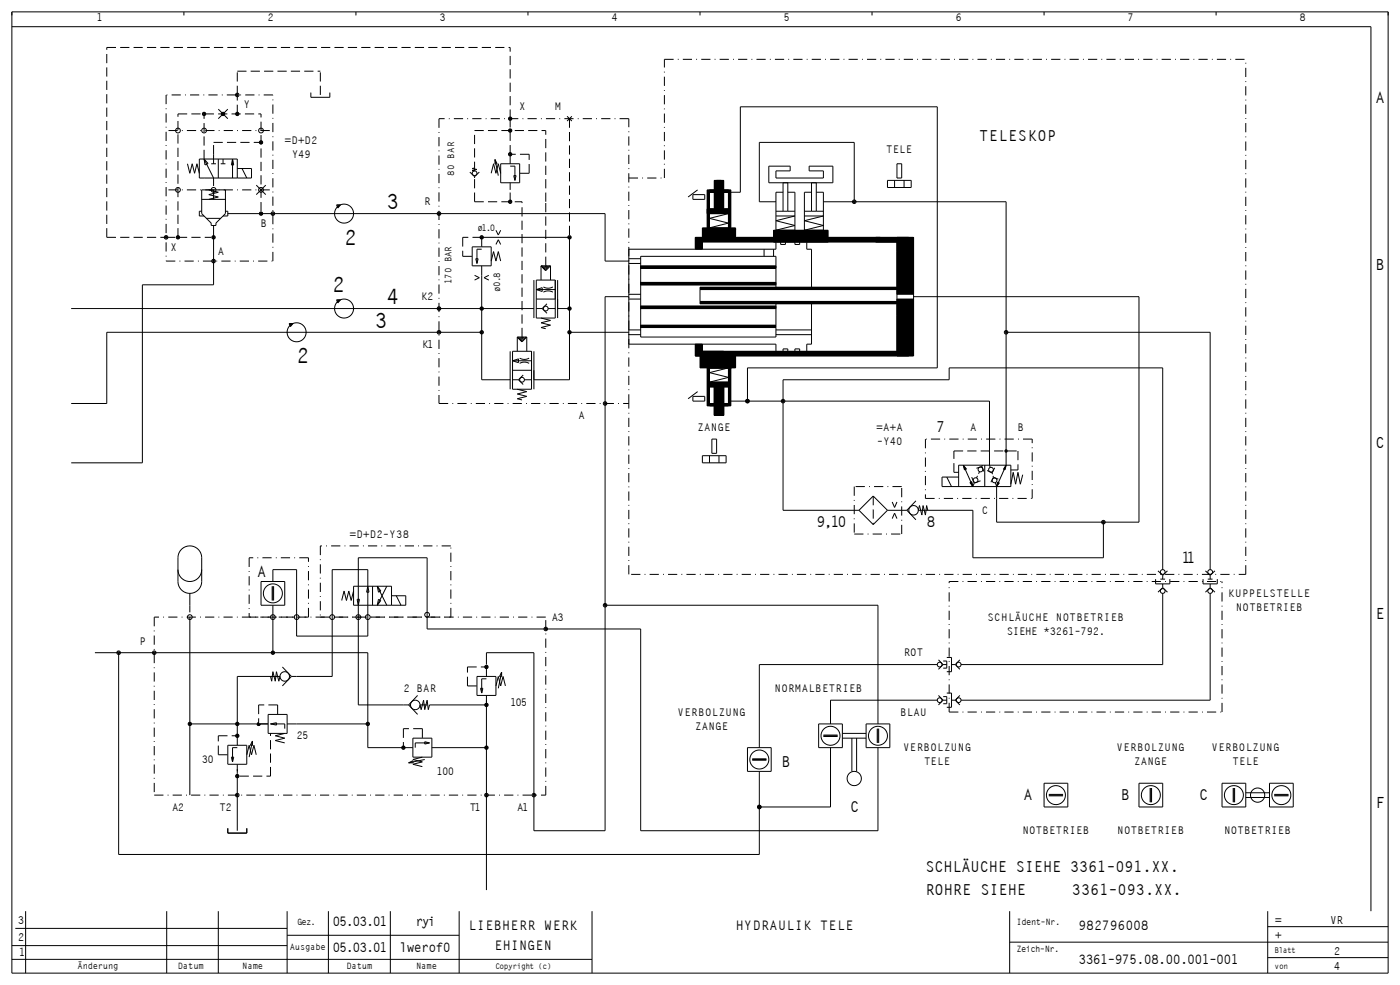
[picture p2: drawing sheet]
<svg xmlns="http://www.w3.org/2000/svg" width="590mm" height="415mm" viewBox="0 0 590 415" stroke-linecap="round" stroke-linejoin="round" font-family="sans-serif">
<g fill="none" stroke="#000" stroke-width=".42">
<path d="M5 5h580v405h-580zM5 11.3h572.8v372.6M77.5 5v1.5M150 5v1.5M222.5 5v1.5M295 5v1.5M367.5 5v1.5M440 5v1.5M512.5 5v1.5M131 39v2h8v-2M92 46l4 4M96 46l-4 4"/>
<path d="M239 49l2 2M241 49l-2 2M79 69l1 4 1-4 1 4 1-4 1 4M85 80h10v10l-4 4v1h-2v-1l-4-4zM86 67l4 8M86 67l1.7 1.9-1.3 .6zM88 80l4 1-4 1 4 1-4 1M89 69h2M90 65v4M92 67v8M93 69h2M94 67v2"/>
<path d="M98 67v8M98 67l.5 2.5h-1zM100 71h6v4h-22v-8h16v8M102 71l2 4M108 78l4 4M112 78l-4 4M198 72.5l2 1.9M200 70.8l-1 .2 2 .4-2 .4 1 .2M200 74.4v.6M202 72.5l-2 1.9M207 73l1-4 1 4 1-4 1 4M208.6 67.2l.9 1.8-.9 .1z"/>
<path d="M208.6 67.2l1.4 6.8M211 69h8v8h-8zM215 65v4M215 77v3M215 70h2v6M216.5 74h1l-.5 2zM294 80l-4 3M299 80v16l8-2-8-2 8-2h-9M302 76v12M302 80h-4v16M304 76v12M304 80h4v16"/>
<path d="M307 80v16M324 70h9v2h-6v3h20v-3h-6v-2h10v7h-27zM330 77v12M332 77v12M342 77v12M344 77v12M374 76h10v3h-10zM377 76v3M378 69h2v6h-2zM381 76v3M85 84h10M85 89h-1v2h2"/>
<path d="M87 92h6M90 95v25h-30v75h-30M95 89h1v2h-2M96 90h159v20h10M141.8 86.3h1.7l-1.2 1.3zM142.2 86.5h.9l-.6 .7zM209 97l1 2 1-2M292 82h5v2h-5zM296 99h13M298 88h9M299 81h2M301 88v-12h4v12"/>
<path d="M302 96v5M302 97h8M303 96v1M304 81h3M308 81h4v-36h83v110h-80v14M309 96.5v4.5M310 96.5h-9v4.5M327 89h8M327 85h-7v-25h40v25M330 81h-3v16l8-2-8-2 8-2h-8M332 81h3v16M339 89h8"/>
<path d="M342 81h-3v16l8-2-8-2 8-2h-8M344 81h3v16M347 85h77v111M369 100v2M371 100v2M378 100v50M383 100v2h-87M199 104h8v8h-8zM200 116l2 1-2 1M200.5 109h1l-.5 2zM203 112v48h12M203 104v-4h37v60h-15"/>
<path d="M203 105h-2v6M206 116l-2 1 2 1M207 110l1-4 1 4 1-4 1 4M209 103l1-2 1 2M225 118v16M226 118h8v16h-8zM228 112h4M228 112v6M228 112l2 2 2-2M228.5 112l1.5 1.5 1.6-1.5M229.1 112.1l.9 .9M229.7 112l.3 .5"/>
<path d="M230.5 112l-.5 .4M230.9 112.1l-.9 .8M232 112v6M235 118v16M265 109h5M265 111h5M270 112h57M270 120h57M270 119h57M270 113h57M293 105v-5h92v50h-92v-5M296 101h14v-5h-14v9"/>
<path d="M322 105v3M326 102v-5h23v5M326 105v3M327 102v3h-62v40h62v3M329 102v1h2v-1M335 102v1h2v-1M340 102v3h2v16M378 104h7M378 106h7M30 130h195M121.9 136.3h1.6l-1.1 1.3zM122.2 136.5h.9l-.7 .7z"/>
<path d="M141.8 126.3h1.7l-1.2 1.3zM142.2 126.5h.9l-.6 .7zM203 140h-158v30h-15M226 126h8M226 122h8M226 122l2.5-.8v1.6zM226 130h2.5M228 134l4 1-4 1 4 1-4 1 2 .5M228.5 130l2 2M229 120.9a4 4 0 0 0 4 0M229 123.1a4 4 0 0 1 4 0M230.5 128l-2 2"/>
<path d="M231 130h3M235 130h5M240 140h25M265 126h5M265 125h-10v225h-30v-75h-20v5M265 139h5M265 124h5M270 130h57M270 129h57M270 138h57M270 137h57M295 122h83"/>
<path d="M295 127h83M326 129v1M327 121v-13h-57v34h57v-14M327 139h15M342 128v17h-2v3M378 126h7M378 121h-83v7h83M378 124h7M378 133h7M378 131h7M385 125h95v95h-60v-15M424 140h86v100"/>
<path d="M215 148v16M216 148h8v16h-8zM216 156h8M216 152h8M216 152l2.5-.8v1.6zM216 160h2.5M218 142h4M218 142v6M218 142l2 2 2-2M218.5 160l2 2M218.5 142l1.5 1.5 1.6-1.5M219 150.9a4 4 0 0 0 4 0"/>
<path d="M219 153.1a4 4 0 0 1 4 0M219.1 142.1l.9 .9M219.7 142l.3 .5M220.5 158l-2 2M220.5 142l-.5 .4M220.9 142.1l-.9 .8M221 160h3M222 142v6M225 148v16M265 141h5M296 145v5M298 148v2"/>
<path d="M299 155v16M303 148v2M305 148v2M310 150v5h-15v-7h88v2M327 141h15M330 148v-1h2v1M335 148v-1h2v1M218 164l4 1-4 1 4 1-4 1 2 .5M292 167h5v2h-5zM294 165l-4 3M299 163h8M299 170h2"/>
<path d="M301 163v12h4v-12M302 163v12M302 171h-4v-17h10v17h-4M304 163v12M305 170h2M307 161h-8l8-2-8-2 8-2v16M308 169h109v27l.3 .9M296 192h10v3h-10zM299 192v3M300 185h2v6h-2zM303 192v3M406 196l.5 2"/>
<path d="M406 196l1.3 1.6-.8 .4M406 196l4 9M407 197.6l.1 .1M407 197.6l-.8-1 .4 1.3M412.8 198.7l-.4 .9M413.8 196.5l.9 2.2M413.8 196.5l-2.3 .8M414 196l-.2 .5M415 196v9M416 198.2l2.1 1M418.1 199.2l.2 .6M419.2 197.1l-1.1 2.1"/>
<path d="M423.8 196.5l-.5 1.4M423.8 196.4l-.7 1.4M424 196l-4 9M424 196l-1.1 1.7 .6 .3 .5-2M362 215h-32v-55h70v-5h90v85M362 215l6 6 6-6M362 215l6-6 6 6M374 215h8.2M376 218.5l1-2.3 1 2.3M376 211.5l1 2.3 1-2.3M382.2 215l3.8 4M386 211l-3.8 4"/>
<path d="M387 215h23v20h55v-15M387 215l.5-2 1 4 .5-4 1 4 .5-4 .5 2M399 201l2 4M404 201h-7v4h29v-9h-22v9M408.7 203.3l.8-.3 .5 1.9 .2-.5M408.7 203.3l1.3 1.7M409.3 203.1l.5 1.4-.9-1.3M409.5 201l1.1 2.6M409.6 203l-.8 .2M410.4 204l-.3 .5M410.6 203.6l-.3 .5M411.9 200.5l-.4 .9"/>
<path d="M413.2 202.6l-2.6 1M418.5 200.5l.2 .6M418.7 201.1l-1.1 2.1M418.7 201.1l2 .8M419.5 203.3l.5 1.7M420 205l1.1-1.5-.7-.4-.4 1.9M420.6 203.2l-.4 1.3M421 203.4l-.7 1M431 200l-1 4-1-5-1 5-1-5-1 5M75 240a5 5 0 0 0 5 5 5 5 0 0 0 5-5M76.5 231.5a5 5 0 0 1 5.4-1.1 5 5 0 0 1 3.1 4.6v10a5 5 0 0 1-5 5 5 5 0 0 1-5-5v-10.4l.5-1.7zM80 250v8"/>
<path d="M80 260v75M110 245h10v10h-10zM114.7 247v6M115 245v-5h10v28h30v-28h-15v45h-17.2M115 247v6M115 255v20M115.3 247v6M149 249l-1 4-1-4-1 4-1-4-1 4M150.5 252.5h1l-.5 2.5zM155 247l.5 2.5h-1zM157 247v8M159 247l4 8"/>
<path d="M159 247l1.5 2-1 .5zM159.5 252.5l1 .5-1.5 2zM163 247l-4 8M165 251h6v4h-22v-8h16v8M167 251l2 4M255 255h115v50M487 244v2h6v-2M488 240.5l2 1.9M489 244h2M490 250v30h-85M490 242.4v1.6M490 246v1.6"/>
<path d="M490 247.6l-2 1.9M490 247.6l2 1.9M492 240.5l-2 1.9M507 244v2h6v-2M508 240.5l2 1.9M509 244h2M510 250v45h-105M510 242.4v1.6M510 246v1.6M510 247.6l-2 1.9M510 247.6l2 1.9M512 240.5l-2 1.9"/>
<path d="M40 275h115v40h19M50 275v85h270v-35M395 280h-75v35M395.5 278l1.9 2M397.4 280h1.6M397.4 280l-1.9 2M397.5 278.5h1.5v3h-1.5M399 277h2v6h-2M401 280h1.6M402.6 280l1.9 2M404.5 278l-1.9 2M114 285l.5 2 .5-4 1 4 .5-4 1 4 .5-2h-18v29"/>
<path d="M119 281l3.8 4M122.8 285l-3.8 4M172.2 297h-21.2v-62h29v30h90v85h100v-35M172.2 297l3.8 4M176 293l-3.8 4M177 297h3M177 297l.5 2 1-4 .5 4 1-4 .5 4 .5-2h24M201 285h8v8h-8zM202.5 290h1l-.5 2zM205 286h-2v6M205 281v4M205 293v82"/>
<path d="M209 289l1-4 1 4 1-4 1 4M211.4 283.2v1.9l-.9-.1zM211.4 283.2l-1.4 6.8M395 295h-45v10M395.5 293l1.9 2M397.4 295h1.6M397.4 295l-1.9 2M397.5 293.5h1.5v3h-1.5M399 292h2v6h-2M401 295h1.6M402.6 295l1.9 2M404.5 293l-1.9 2"/>
<path d="M80 305h33M96 314h8v8h-8zM97.5 319h1l-.5 2zM100 315h-2v6M104 318l1-4 1 4 1-4 1 4M106.4 312.2v1.9l-.9-.1zM106.4 312.2l-1.4 6.8M108.3 305l.7 .7 .7-.7M109 304.5l-.5 .3 .1 .5 .6 .2 .3-.5M109 304.8l-.1 .3 .3-.1M113 301h8v8h-8zM114 305h6v2"/>
<path d="M114 305l2.5-.5v1zM120 309l-4 1 4 1-4 1 4 1M121 305h34M174 311h8v8h-8zM178 319l-4 1 4 1-4 1 4 1M179 312.5l2 .5-2 .5zM179 320l-6.8 1.4M181 313h-6v2M182 315h23M315 315h10v10h-10zM317 320h6M317 319.7h6"/>
<path d="M345 305h10v10h-10zM347 310h6M347 309.7h6M347 310.3h6M350 315v25h-30M355 309h10M355 311h10M359 311v14M361 311v14M365 305h10v10h-10zM369.7 307v6M370 307v6"/>
<path d="M370.3 307v6M100 322v28M172.2 321.4l1.8-.9 .1 .9zM317 320.3h6M440 330h10v10h-10zM442 335h6M442 334.7h6M442 335.3h6M480 330h10v10h-10zM484.7 332v6M485 332v6M485.3 332v6"/>
<path d="M515 330h10v10h-10zM519.7 332v6M520 332v6M520.3 332v6M525 336h10M525 334h10M535 330h10v10h-10zM537 335h6M537 334.7h6M537 335.3h6M96 349v2h8v-2M5 398.4h116"/>
<path d="M6.4 391.1h114.6M10.8 383.9v26.1M70.3 383.9v26.1M92 383.9v26.1M121 383.9v26.1M121 394h72.5M138.4 383.9v26.1M164.5 383.9v26.1M193.5 383.9v26.1M249.5 383.9v26.1M425.5 383.9v26.1M425.5 396.9h159.5"/>
<path d="M534.2 383.9v26.1M534.2 390.4h50.8M5 404.2h244.5M534.2 403.5h50.8"/>
<circle cx="100" cy="40" r=".38"/>
<circle cx="100" cy="40" r=".75"/>
<circle cx="75" cy="55" r="1"/>
<circle cx="86" cy="55" r="1"/>
<circle cx="86" cy="48" r=".2"/>
<circle cx="86" cy="48" r=".5"/>
<circle cx="86" cy="48" r=".7"/>
<circle cx="94" cy="48" r=".2"/>
<circle cx="94" cy="48" r=".5"/>
<circle cx="94" cy="48" r=".7"/>
<circle cx="100" cy="48" r=".2"/>
<circle cx="100" cy="48" r=".7"/>
<circle cx="100" cy="48" r=".5"/>
<circle cx="110" cy="60" r=".5"/>
<circle cx="110" cy="55" r="1"/>
<circle cx="110" cy="60" r=".2"/>
<circle cx="110" cy="60" r=".7"/>
<circle cx="215" cy="50" r=".7"/>
<circle cx="215" cy="55" r=".7"/>
<circle cx="215" cy="55" r=".2"/>
<circle cx="215" cy="50" r=".2"/>
<circle cx="215" cy="55" r=".5"/>
<circle cx="215" cy="50" r=".5"/>
<circle cx="75" cy="80" r="1"/>
<circle cx="90" cy="80" r="1"/>
<circle cx="110" cy="80" r="1"/>
<circle cx="200" cy="73" r="1"/>
<circle cx="215" cy="65" r=".7"/>
<circle cx="215" cy="65" r=".2"/>
<circle cx="215" cy="65" r=".5"/>
<circle cx="70" cy="100" r=".38"/>
<circle cx="75" cy="100" r=".2"/>
<circle cx="75" cy="100" r=".5"/>
<circle cx="90" cy="100" r=".2"/>
<circle cx="90" cy="100" r=".5"/>
<circle cx="110" cy="90" r=".5"/>
<circle cx="110" cy="90" r=".2"/>
<circle cx="110" cy="90" r=".7"/>
<circle cx="115" cy="90" r=".75"/>
<circle cx="115" cy="90" r=".37"/>
<circle cx="145" cy="90" r="4"/>
<circle cx="185" cy="90" r=".37"/>
<circle cx="185" cy="90" r=".75"/>
<circle cx="203" cy="100" r=".2"/>
<circle cx="203" cy="100" r=".5"/>
<circle cx="215" cy="85" r=".7"/>
<circle cx="215" cy="85" r=".2"/>
<circle cx="215" cy="85" r=".5"/>
<circle cx="240" cy="100" r=".2"/>
<circle cx="240" cy="100" r=".5"/>
<circle cx="360" cy="85" r=".75"/>
<circle cx="360" cy="85" r=".38"/>
<circle cx="70" cy="100" r=".75"/>
<circle cx="75" cy="100" r=".7"/>
<circle cx="90" cy="110" r=".75"/>
<circle cx="90" cy="100" r=".7"/>
<circle cx="90" cy="110" r=".37"/>
<circle cx="203" cy="100" r=".7"/>
<circle cx="240" cy="100" r=".7"/>
<circle cx="125" cy="140" r="4"/>
<circle cx="145" cy="130" r="4"/>
<circle cx="185" cy="130" r=".38"/>
<circle cx="185" cy="140" r=".37"/>
<circle cx="185" cy="140" r=".75"/>
<circle cx="185" cy="130" r=".75"/>
<circle cx="203" cy="130" r=".7"/>
<circle cx="203" cy="140" r=".7"/>
<circle cx="203" cy="140" r=".2"/>
<circle cx="203" cy="130" r=".2"/>
<circle cx="203" cy="140" r=".5"/>
<circle cx="203" cy="130" r=".5"/>
<circle cx="230" cy="130" r="1"/>
<circle cx="240" cy="140" r=".7"/>
<circle cx="240" cy="130" r=".7"/>
<circle cx="240" cy="140" r=".2"/>
<circle cx="240" cy="130" r=".2"/>
<circle cx="240" cy="140" r=".5"/>
<circle cx="240" cy="130" r=".5"/>
<circle cx="424" cy="140" r=".75"/>
<circle cx="424" cy="140" r=".37"/>
<circle cx="220" cy="160" r="1"/>
<circle cx="255" cy="170" r=".75"/>
<circle cx="255" cy="170" r=".37"/>
<circle cx="315" cy="169" r=".5"/>
<circle cx="315" cy="169" r=".2"/>
<circle cx="315" cy="169" r=".75"/>
<circle cx="315" cy="169" r=".7"/>
<circle cx="315" cy="169" r=".37"/>
<circle cx="330" cy="169" r=".37"/>
<circle cx="330" cy="169" r=".75"/>
<circle cx="413.2" cy="197.8" r="1"/>
<circle cx="417.6" cy="197.9" r="1"/>
<circle cx="424" cy="190" r=".3"/>
<circle cx="424" cy="190" r=".5"/>
<circle cx="385" cy="215" r="2"/>
<circle cx="411.1" cy="202.3" r="1"/>
<circle cx="419.1" cy="202.4" r="1"/>
<circle cx="465" cy="220" r=".38"/>
<circle cx="465" cy="220" r=".75"/>
<circle cx="80" cy="260" r="1"/>
<circle cx="115" cy="260" r="1"/>
<circle cx="115" cy="250" r="4"/>
<circle cx="125" cy="260" r="1"/>
<circle cx="140" cy="260" r="1"/>
<circle cx="151" cy="260" r="1"/>
<circle cx="155" cy="260" r="1"/>
<circle cx="180" cy="259" r="1"/>
<circle cx="255" cy="255" r=".75"/>
<circle cx="255" cy="255" r=".37"/>
<circle cx="490" cy="241" r="1"/>
<circle cx="490" cy="249" r="1"/>
<circle cx="510" cy="241" r="1"/>
<circle cx="510" cy="249" r="1"/>
<circle cx="50" cy="275" r=".75"/>
<circle cx="50" cy="275" r=".37"/>
<circle cx="65" cy="275" r=".37"/>
<circle cx="65" cy="275" r=".75"/>
<circle cx="115" cy="275" r=".2"/>
<circle cx="115" cy="275" r=".7"/>
<circle cx="115" cy="275" r=".5"/>
<circle cx="230" cy="265" r=".75"/>
<circle cx="230" cy="265" r=".37"/>
<circle cx="396" cy="280" r="1"/>
<circle cx="404" cy="280" r="1"/>
<circle cx="120" cy="285" r="2"/>
<circle cx="175" cy="297" r="2"/>
<circle cx="205" cy="297" r=".7"/>
<circle cx="205" cy="281" r=".7"/>
<circle cx="205" cy="297" r=".5"/>
<circle cx="205" cy="281" r=".2"/>
<circle cx="205" cy="281" r=".5"/>
<circle cx="205" cy="297" r=".2"/>
<circle cx="396" cy="295" r="1"/>
<circle cx="404" cy="295" r="1"/>
<circle cx="80" cy="305" r=".2"/>
<circle cx="80" cy="305" r=".7"/>
<circle cx="80" cy="305" r=".5"/>
<circle cx="100" cy="305" r=".2"/>
<circle cx="100" cy="310" r=".2"/>
<circle cx="100" cy="305" r=".7"/>
<circle cx="100" cy="310" r=".7"/>
<circle cx="100" cy="305" r=".5"/>
<circle cx="100" cy="310" r=".5"/>
<circle cx="155" cy="305" r=".2"/>
<circle cx="155" cy="305" r=".7"/>
<circle cx="155" cy="305" r=".5"/>
<circle cx="170" cy="315" r=".5"/>
<circle cx="170" cy="315" r=".2"/>
<circle cx="170" cy="315" r=".7"/>
<circle cx="205" cy="315" r=".7"/>
<circle cx="205" cy="315" r=".5"/>
<circle cx="205" cy="315" r=".2"/>
<circle cx="320" cy="320" r="4"/>
<circle cx="350" cy="310" r="4"/>
<circle cx="370" cy="310" r="4"/>
<circle cx="100" cy="327" r=".2"/>
<circle cx="100" cy="335" r=".75"/>
<circle cx="100" cy="335" r=".37"/>
<circle cx="100" cy="327" r=".7"/>
<circle cx="100" cy="327" r=".5"/>
<circle cx="205" cy="335" r=".75"/>
<circle cx="205" cy="335" r=".37"/>
<circle cx="225" cy="335" r=".75"/>
<circle cx="225" cy="335" r=".37"/>
<circle cx="320" cy="340" r=".75"/>
<circle cx="320" cy="340" r=".37"/>
<circle cx="320" cy="340" r=".7"/>
<circle cx="320" cy="340" r=".5"/>
<circle cx="320" cy="340" r=".2"/>
<circle cx="360" cy="328" r="3"/>
<circle cx="445" cy="335" r="4"/>
<circle cx="485" cy="335" r="4"/>
<circle cx="520" cy="335" r="4"/>
<circle cx="530" cy="335" r="3"/>
<circle cx="540" cy="335" r="4"/>
</g>
<g fill="none" stroke="#000" stroke-width=".42" stroke-dasharray="3.9 1.8" stroke-linecap="butt">
<path d="M45 20h170M100 30h35M75 48h35M90 60h20M100 48v-8M100 40v-10M135 40v-10M200 55h30M215 50v-30M86 67v-19M90 65v-5M200 72v-17"/>
<path d="M215 65v-15M223 73h-4M223 65h-8M223 73v-8M45 100v-80M45 100h25M70 100h5M75 100v-52M75 100h14M90 84v-9M110 89v-41M195 100v8"/>
<path d="M200 85v-10M200 85h20M203 100h-8M215 85v-5M230 85v-30M240 99v-49M195 108h4M230 112v-27M220 142v-57M402 199v-9M402 190h27M404 199h-2"/>
<path d="M429 190v8M429 198h-3M368 209v12M109 297v8M117 297h-8M117 297v4M197 289h4M197 281h8M197 289v-8M92 318h4M92 310h8M92 318v-8"/>
<path d="M109 305h4M170 307v8M178 307v4M178 307h-8M101 327h13M114 327v-18"/>
</g>
<g fill="#000">
<path d="M298 80h1v16h-1zM299 80h2v1h-2zM301 76h1v12h-1zM302 76h2v12h-2zM304 76h1v12h-1zM304 80h3v1h-3zM307 80h1v16h-1zM293 100h3v5h-3zM296 96h6v5h-6zM296 100h73v2h-73zM298 88h9v2h-9zM301 96.5h8v4.5h-8z"/>
<path d="M302 96h1v1h-1zM303 96h7v1h-7zM309 96.5h1v4.5h-1zM326 97h23v5h-23zM369 100h2v2h-2zM371 100h12v2h-12zM378 100h7v4h-7zM270 112h57v1h-57zM270 119h57v1h-57zM378 106h7v18h-7zM378 104h7v2h-7zM270 137h57v1h-57z"/>
<path d="M270 129h56v1h-56zM295 121h83v1h-83zM295 127h83v1h-83zM326 129h1v1h-1zM378 133h7v17h-7zM378 126h7v5h-7zM378 131h7v2h-7zM293 145h3v5h-3zM295 148h3v2h-3zM295 150h15v5h-15zM298 155h1v16h-1zM298 154h10v1h-10z"/>
<path d="M298 148h5v2h-5zM303 148h2v2h-2zM305 148h78v2h-78zM307 155h1v16h-1zM299 161h8v2h-8zM299 170h2v1h-2zM301 163h4v12h-4zM305 170h2v1h-2z"/>
</g>
<g fill="none" stroke="#000" stroke-width=".42" stroke-dasharray="3.9 1.8 .4 1.8" stroke-linecap="butt">
<path d="M280 25h245M70 40v70M71 55h43M115 40h-45M185 50v120M265 50h-80M71 80h43M265 75h15M280 75v-50M70 110h45M115 110v-70M185 170h80"/>
<path d="M265 170v-120M390 185v25M435 185h-45M360 205v20M380 205h-20M390 210h45M435 210v-25M105 235v25M130 235h-25M135 230v30M190 230h-55M360 225h20"/>
<path d="M380 225v-20M65 260v75M105 260h25M130 260v-25M135 260h55M190 260v-30M230 260h-165M265 242v-72M266 242h224M400 245h115M491 242h34M525 242v-217"/>
<path d="M400 300v-55M400 300h115M515 300v-55M65 335h165M230 335v-75"/>
</g>
<g font-size="8.9">
<text x="162.9" y="88.1">3</text>
<text x="145" y="103.1">2</text>
<text x="140" y="123.1">2</text>
<text x="162.9" y="128.1">4</text>
<text x="157.9" y="138.1">3</text>
<text x="125" y="153.1">2</text>
</g>
<g font-size="6.5">
<text x="579.7" y="43.2">A</text>
<text x="579.7" y="113.5">B</text>
<text x="579.7" y="188.9">C</text>
<text x="579.7" y="260.7">E</text>
<text x="579.7" y="340.5">F</text>
</g>
<g font-size="6.4">
<text x="412.6" y="59.2">TELESKOP</text>
<text x="394.5" y="182.2">7</text>
<text x="344.1" y="222.2">9,10</text>
<text x="390.5" y="222.2">8</text>
<text x="497.9" y="237.2">11</text>
<text x="108.3" y="243.2">A</text>
<text x="329.3" y="323.2">B</text>
<text x="431.3" y="337.2">A</text>
<text x="472.3" y="337.2">B</text>
<text x="505.3" y="337.2">C</text>
<text x="358.3" y="342.2">C</text>
<text x="390" y="367.2">SCHLØUCHE SIEHE 3361-091.XX.</text>
<text x="390" y="377.2">ROHRE SIEHE</text>
<text x="451.7" y="377.2">3361-093.XX.</text>
</g>
<g font-size="5.5">
<text x="140.1" y="390.2">05.03.01</text>
<text x="175.2" y="390.2">ryi</text>
<text x="197.5" y="391.6">LIEBHERR WERK</text>
<text x="310.1" y="391.9">HYDRAULIK TELE</text>
<text x="454.5" y="391.6">982796008</text>
<text x="140.1" y="401">05.03.01</text>
<text x="168.4" y="401">lwerof0</text>
<text x="208.4" y="400.3">EHINGEN</text>
<text x="454.5" y="406.1">3361-975.08.00.001-001</text>
</g>
<g font-size="4.6">
<text x="7.5" y="389.1">3</text>
<text x="537.4" y="389.1">=</text>
<text x="560.5" y="389.1">VR</text>
<text x="537.4" y="395.7">+</text>
<text x="7.5" y="396.4">2</text>
<text x="8" y="402.9">1</text>
<text x="562.2" y="402.2">2</text>
<text x="562.2" y="408.7">4</text>
</g>
<g font-size="4.5">
<text x="40.7" y="9.1">1</text>
<text x="112.7" y="9.1">2</text>
<text x="185.2" y="9.1">3</text>
<text x="257.7" y="9.1">4</text>
<text x="330.2" y="9.1">5</text>
<text x="402.7" y="9.1">6</text>
<text x="475.2" y="9.1">7</text>
<text x="547.7" y="9.1">8</text>
<text x="102.8" y="45.6">Y</text>
<text x="218.8" y="46.6">X</text>
<text x="233.8" y="46.6">M</text>
<text x="120.1" y="60.6">=D+D2</text>
<text x="373.4" y="64.6">TELE</text>
<text x="123.2" y="66.5">Y49</text>
<text x="178.8" y="86.6">R</text>
<text x="109.8" y="95.6">B</text>
<text x="71.8" y="105.6">X</text>
<text x="91.8" y="107.6">A</text>
<text x="177.5" y="126.6">K2</text>
<text x="177.9" y="146.6">K1</text>
<text x="243.8" y="176.6">A</text>
<text x="293.9" y="181.6">ZANGE</text>
<text x="369.4" y="181.6">=A+A</text>
<text x="408.8" y="181.6">A</text>
<text x="428.8" y="181.6">B</text>
<text x="369.6" y="187.5">-Y40</text>
<text x="413.8" y="216.6">C</text>
<text x="147.5" y="226.6">=D+D2-Y38</text>
<text x="517.6" y="251.6">KUPPELSTELLE</text>
<text x="520.9" y="257.5">NOTBETRIEB</text>
<text x="232.5" y="261.6">A3</text>
<text x="416.2" y="261.6">SCHLØUCHE NOTBETRIEB</text>
<text x="424.3" y="267.5">SIEHE *3261-792.</text>
<text x="58.8" y="271.6">P</text>
<text x="380.9" y="276.6">ROT</text>
<text x="170" y="291.6">2 BAR</text>
<text x="326.5" y="291.6">NORMALBETRIEB</text>
<text x="215" y="297.6">105</text>
<text x="285.6" y="301.6">VERBOLZUNG</text>
<text x="379.4" y="301.6">BLAU</text>
<text x="125" y="311.6">25</text>
<text x="292.9" y="307.5">ZANGE</text>
<text x="380.6" y="316.6">VERBOLZUNG</text>
<text x="470.6" y="316.6">VERBOLZUNG</text>
<text x="510.6" y="316.6">VERBOLZUNG</text>
<text x="85" y="321.6">30</text>
<text x="389.4" y="322.5">TELE</text>
<text x="477.9" y="322.5">ZANGE</text>
<text x="519.4" y="322.5">TELE</text>
<text x="184" y="326.6">100</text>
<text x="72.5" y="341.6">A2</text>
<text x="92.5" y="341.6">T2</text>
<text x="197.9" y="341.6">T1</text>
<text x="217.9" y="341.6">A1</text>
<text x="430.9" y="351.6">NOTBETRIEB</text>
<text x="470.9" y="351.6">NOTBETRIEB</text>
<text x="515.9" y="351.6">NOTBETRIEB</text>
</g>
<g font-size="3.8">
<text x="191.3" y="74.1" transform="rotate(-90 191.3 74.1)">80 BAR</text>
<text x="201.2" y="97.3">Ö1.0</text>
<text x="190.3" y="119.6" transform="rotate(-90 190.3 119.6)">170 BAR</text>
<text x="210.7" y="122.9" transform="rotate(-90 210.7 122.9)">Ö0.8</text>
</g>
<g font-size="3.7">
<text x="125.2" y="389.5">Gez.</text>
<text x="428.4" y="389.5">Ident-Nr.</text>
<text x="122.1" y="400.4">Ausgabe</text>
<text x="428.4" y="401.1">Zeich-Nr.</text>
<text x="32.7" y="408.4">Ønderung</text>
<text x="74.9" y="408.4">Datum</text>
<text x="102.1" y="408.4">Name</text>
<text x="146" y="408.4">Datum</text>
<text x="175.3" y="408.4">Name</text>
</g>
<g font-size="3.3">
<text x="537.1" y="401.7">Blatt</text>
<text x="208.8" y="408.3">Copyright (c)</text>
<text x="537.1" y="408.3">von</text>
</g>
</svg>
